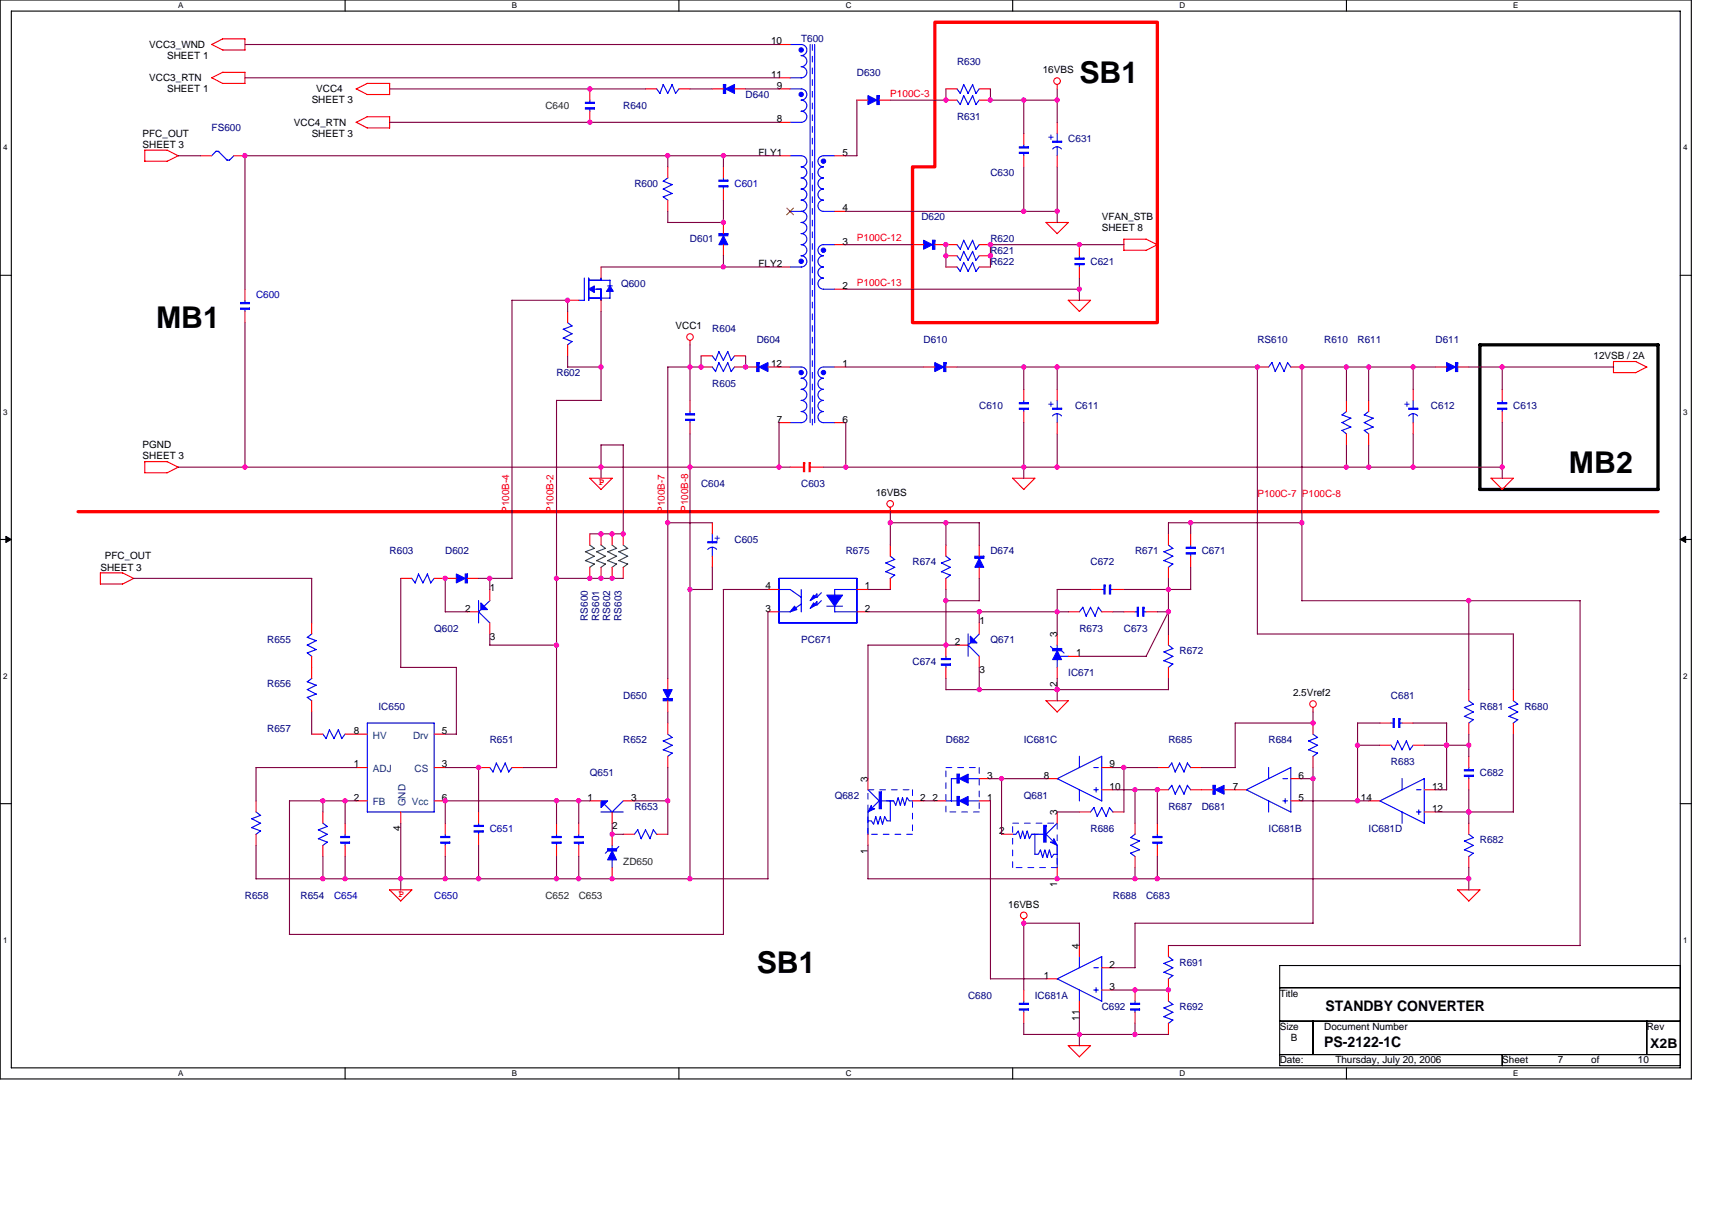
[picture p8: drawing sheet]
<svg xmlns="http://www.w3.org/2000/svg" width="297mm" height="210mm" viewBox="0 0 297 210" stroke-linecap="round" stroke-linejoin="round" font-family="sans-serif">
<path d="M0 0h293.5v187.2h-293.5zM2 1.9h289.5v183.4h-289.5z" fill="none" stroke="#000" stroke-width=".19"/>
<g fill="#fff">
<path d="M30.9 .2h.9v1.6h-.9z"/>
<path d="M30.9 185.5h.9v1.6h-.9z"/>
</g>
<path d="M59.9 0v1.9M59.9 185.3v1.9" fill="none" stroke="#000" stroke-width=".19"/>
<g fill="#fff">
<path d="M88.8 .2h.9v1.6h-.9z"/>
<path d="M88.8 185.5h.9v1.6h-.9z"/>
</g>
<path d="M117.8 0v1.9M117.8 185.3v1.9" fill="none" stroke="#000" stroke-width=".19"/>
<g fill="#fff">
<path d="M146.7 .2h1v1.6h-1z"/>
<path d="M146.7 185.5h1v1.6h-1z"/>
</g>
<path d="M175.7 0v1.9M175.7 185.3v1.9" fill="none" stroke="#000" stroke-width=".19"/>
<g fill="#fff">
<path d="M204.7 .2h1v1.6h-1z"/>
<path d="M204.7 185.5h1v1.6h-1z"/>
</g>
<path d="M233.6 0v1.9M233.6 185.3v1.9" fill="none" stroke="#000" stroke-width=".19"/>
<g fill="#fff">
<path d="M262.6 .2h.9v1.6h-.9z"/>
<path d="M262.6 185.5h.9v1.6h-.9z"/>
<path d="M.5 24.8h.8v1.6h-.8z"/>
<path d="M292 24.8h.8v1.6h-.8z"/>
<path d="M.5 70.7h.8v1.5h-.8z"/>
<path d="M292 70.7h.8v1.5h-.8z"/>
</g>
<path d="M0 47.8h2M291.5 47.8h2" fill="none" stroke="#000" stroke-width=".19"/>
<g fill="#fff">
<path d="M.5 116.5h.8v1.6h-.8z"/>
<path d="M292 116.5h.8v1.6h-.8z"/>
</g>
<path d="M0 93.6h2M291.5 93.6h2" fill="none" stroke="#000" stroke-width=".19"/>
<path d="M1 93.1l1 .5-1 .5zM291.5 93.6l1-.5v1z" fill="#000" stroke="#000" stroke-width=".17"/>
<g fill="#fff">
<path d="M.5 162.4h.8v1.5h-.8z"/>
<path d="M292 162.4h.8v1.5h-.8z"/>
</g>
<path d="M0 139.5h2M291.5 139.5h2M222 167.6h69.5v17.3h-69.5zM222 171.4h69.5M222 177.2h69.5M227.8 177.2v5.8M285.7 177.2v5.8M222 183h69.5M260.6 183v1.9" fill="none" stroke="#000" stroke-width=".19"/>
<path d="M162.2 3.9h38.6v52.1h-42.5v-27h3.9zM13.5 88.8h274.2" fill="none" stroke="#f00" stroke-width=".57"/>
<path d="M256.8 59.8h30.9v25.1h-30.9z" fill="none" stroke="#000" stroke-width=".57"/>
<g fill="none" stroke="#f00" stroke-width=".19">
<path d="M36.7 13.5l1.9 1M36.7 7.7l1.9 1M36.7 13.5l1.9-.9h3.9v1.9h-3.9M38.6 8.7h3.9M38.6 6.8h3.9v1.9M38.7 6.7l-2 1M61.8 15.4l1.9 1h3.9M63.7 14.5h3.9v1.9M63.8 14.5l-2 .9M102.3 15.4v2M102.3 19.3v1.9M112 15.4h1.9"/>
<path d="M117.8 15.4h1.9M123.6 15.4h1.9M127.4 15.4h2M135.2 7.7h1.9M135.2 13.5h1.9M135.2 15.4h1.9M148.7 17.4h1.9M152.5 17.4h2M164.1 15.4h1.9M164.1 17.4h1.9M169.9 15.4h1.9M169.9 17.4h1.9"/>
<path d="M183.4 14.7v.8M25.1 26v2h3.9M25.1 26.1h3.9M29 26.1l1.9 1M30.9 27l-1.9 1M34.8 27h1.9M40.6 27h1.9M63.7 20.3h3.9v1.9h-3.9l-1.9-1M63.8 20.2l-2 1M115.9 29v1.9M115.9 34.7v2M125.5 29v1.9"/>
<path d="M125.5 32.8v1.9M125.5 38.6v1.9M135.2 27h1.9M135.2 21.2h1.9M137.1 36.7h.1M144.8 27h1.9M144.8 36.7h1.9M177.6 23.2v1.9M177.6 27v2M183.4 21.2v2M183.4 27v2M185.4 38.6l-2 2"/>
<path d="M185.4 38.6h-3.9l1.9 1.9M42.5 50.2v1.9M42.5 54v2M98.5 52.1h1.9M98.5 54v2M98.5 59.8v2M104.3 46.3v2M104.3 52.1v1.9M119.7 59.1v.8M125.5 42.5v1.9M135.2 46.3h1.9M144.8 42.5h1.9"/>
<path d="M144.8 50.2h1.9M158.3 42.5h1.9M162.2 42.5h3.8M164.1 46.3h1.9M164.1 44.4h1.9M169.9 46.3h1.9M169.9 42.5h1.9M169.9 44.4h1.9M187.3 54l-1.9-1.9h3.8l-1.9 2M187.3 42.5v1.9M187.3 46.3v2M195 43.4h3.9"/>
<path d="M195 41.5v1.9M195 41.5h3.9l1.9 1M200.8 42.5l-2 1M119.7 69.5v1.9M119.7 73.3v2M121.6 63.7h2M121.6 61.8h2M127.4 63.7h3.9M127.4 61.8h2M133.2 63.7h3.9M135.2 73.3h1.9M144.8 63.7h1.9"/>
<path d="M144.8 73.3h1.9M160.2 63.7h2M164.1 63.7h1.9M177.6 67.6v1.9M177.6 71.4v1.9M183.4 67.6v1.9M183.4 73.3v2M218.2 63.7h1.9M224 63.7h1.9M233.6 69.5v1.9M233.6 75.3v1.9M237.5 69.5v1.9"/>
<path d="M237.5 75.3v1.9M245.2 67.6v1.9M245.2 73.3v2M249.1 63.7h1.9M252.9 63.7h1.9M260.6 67.6v1.9M260.6 71.4v1.9M279.9 64.7h3.9M285.7 63.7l-1.9 1M285.7 63.7l-1.9-1h-3.9v2M21.3 99.4l1.9 1-2 1M21.3 99.4h-3.9v1.9"/>
<path d="M29 80.1l1.9 1-1.9 1M29 80.1h-3.9v1.9h3.9M102.3 92.6v2M102.3 98.4v2M104.3 84.9l-2-1.9h3.9l-1.9 2M104.3 92.6v2M104.3 98.4v2M106.2 92.6v2M106.2 98.4v2M108.1 92.6v2M108.1 98.4v2M123.6 90.7v1.9"/>
<path d="M123.6 96.5v1.9M137.1 81.1h2.3M140.5 81.1h2.4M154.5 88v.8M154.5 94.6v1.9M164.1 94.6v1.9M169.9 94.6v1.9M169.9 98.4v2M175.7 83l1.9 1.9M175.7 83h3.9M179.6 83l-2 2M202.7 92.6v2"/>
<path d="M202.7 98.4v2M206.6 92.6v2M206.6 96.5v1.9M258.7 83l1.9 1.9M258.7 83h3.9M262.6 83l-2 2M17.4 101.3h3.9M54.1 108.1v1.9M54.1 113.9v3.9M69.5 100.4h2M75.3 100.4h3.9M81.1 100.4h1.9"/>
<path d="M81.1 106.2h1.9M85 102.3v1.9M85 108.1v1.9M115.9 117.8v1.9M133.2 106.2h2M133.2 102.3h2M148.7 106.2h1.9M148.7 102.3h1.9M154.5 100.4v1.9M164.1 100.4v1.9M164.1 112v1.9M164.1 115.8v2"/>
<path d="M166 112h2M169.9 108.1v1.9M169.9 113.9v1.9M183.4 110v2M183.4 115.8v2M185.4 106.2h1.9M185.4 113.9h1.9M189.2 102.3h2M191.2 106.2h1.9M193.1 102.3h1.9M195 106.2h1.9M198.9 106.2h1.9"/>
<path d="M202.7 110v2M202.7 115.8v2M254.8 119.7v1.9M262.6 119.7v1.9M44.4 139v1.9M54.1 121.6v1.9M54.1 127.4h1.9M59.9 127.4h3.8M61.8 133.2h1.9M61.8 139h1.9M75.3 133.2h2M75.3 127.4h2"/>
<path d="M75.3 139h2M83 133.2h2M88.8 133.2h2M102.3 139h2M108.1 139h2M115.9 121.6v1.9M115.9 125.5v1.9M115.9 131.3v1.9M150.6 135.1v2M158.3 139h1.9M162.2 139h1.9M169.9 135.1h1.9"/>
<path d="M169.9 139h1.9M181.5 135.1h1.9M185.4 121.6l-2 2M185.4 121.6h-3.9l1.9 1.9M191.2 137.1h1.9M191.2 133.2h1.9M200.8 137.1h1.9M200.8 133.2h1.9M206.6 137.1h3.9M206.6 133.2h1.9M212.4 137.1h3.8M224 135.1h1.9"/>
<path d="M224 139h1.9M227.8 122.8v.8M227.8 125.5v1.9M227.8 131.3v1.9M237.5 139h1.9M239.4 129.3h1.9M239.4 125.5h1.9M243.3 125.5h1.9M245.2 129.3h1.9M247.1 137.1h2M254.8 125.5v1.9M254.8 131.3v1.9"/>
<path d="M254.8 135.1v2M262.6 125.5v1.9M44.4 144.8v1.9M56 140.9v2M56 146.7v1.9M59.9 142.9v1.9M59.9 146.7v1.9M67.6 154.4l1.9 2M67.6 154.4h3.9M69.5 140.9v2M71.5 154.4l-2 2M77.3 142.9v1.9"/>
<path d="M77.3 146.7v1.9M83 140.9v2M83 144.8v1.9M96.6 142.9v1.9M96.6 146.7v1.9M100.4 142.9v1.9M100.4 146.7v1.9M106.2 140.9v2M106.2 144.8v1.9M106.2 150.6v1.9M108.1 144.8h2M113.9 144.8h2"/>
<path d="M150.6 144.8v1.9M173.8 144.8h1.9M177.6 159.4v.8M183.4 140.9v2M183.4 150.6v1.9M187.3 140.9h1.9M193.1 140.9h1.9M196.9 142.9v1.9M196.9 148.6v2M200.8 142.9v1.9M200.8 146.7v1.9M247.1 140.9h2"/>
<path d="M252.9 154.4l1.9 2 2-2h-3.9M254.8 142.9v1.9M254.8 148.6v2M177.6 171.8v1.9M177.6 175.7v1.9M181.5 169.9h1.9M187.3 164.1v1.9M187.3 173.7v2M191.2 167.9h1.9M191.2 171.8h1.9M196.9 171.8v1.9M196.9 175.7v1.9"/>
<path d="M202.7 164.1v1.9M202.7 169.9v3.8M202.7 177.6v1.9M187.3 183.4l-1.9-1.9h3.8l-1.9 1.9"/>
<circle cx="183.4" cy="14.1" r=".57"/>
<circle cx="119.7" cy="58.5" r=".57"/>
<circle cx="154.5" cy="87.4" r=".57"/>
<circle cx="227.8" cy="122.2" r=".57"/>
<circle cx="177.6" cy="158.9" r=".57"/>
</g>
<g fill="none" stroke="#00f" stroke-width=".19">
<path d="M102.3 17.4v.4M102.3 18.9v.4M113.9 15.4l.6 .8M116.6 14.6l.6 1.6 .6-.8M116.6 14.7l-.8 1.5-.7-1.6-.6 1.6M137.1 7.7h1.9M137.1 13.5h1.9M137.1 15.4h1.9M139 7.7a.96 .96 0 0 1 1 1 .96 .96 0 0 1-1 1 .96 .96 0 0 1 1 .9 .96 .96 0 0 1-1 1 .96 .96 0 0 1 1 .9 .96 .96 0 0 1-1 1M139 15.4a.97 .97 0 0 1 1 1 .97 .97 0 0 1-1 1 .96 .96 0 0 1 1 .9 .96 .96 0 0 1-1 1 .96 .96 0 0 1 1 1 .96 .96 0 0 1-1 .9M140.6 7.7v65.6M141.3 7.7v65.7"/>
<path d="M166 17.4l.6 .7M167.2 14.6l.8 1.6M167.2 16.6l.8 1.5M167.2 14.7l-.6 1.5-.6-.8M167.2 16.6l-.6 1.6M168.7 14.6l.6 1.6M168.7 16.6l.6 1.5M168.8 14.7l-.8 1.5M168.8 16.6l-.8 1.6M169.9 15.4l-.6 .8M169.9 17.4l-.6 .8M37.4 26.3h.6"/>
<path d="M37.5 26.2l-.8 .8M37.9 26.2l1.5 1.6M39.3 27.7h.6M40.6 27l-.8 .8M115.1 34.1l.8 .6M115.9 30.9l-.8 .5 1.5 .6M116.6 32l-1.5 .8 1.5 .8-1.5 .6M125.5 30.9v.4M125.5 32.4v.4M137.1 27h1.9M137.1 36.7h1.9M137.1 21.2h1.9"/>
<path d="M139 27a.96 .96 0 0 1 1 1 .96 .96 0 0 1-1 1 .96 .96 0 0 1 1 .9 .96 .96 0 0 1-1 1 .96 .96 0 0 1 1 .9 .96 .96 0 0 1-1 1 .96 .96 0 0 1 1 1 .96 .96 0 0 1-1 .9 .97 .97 0 0 1 1 1 .97 .97 0 0 1-1 1 .96 .96 0 0 1 1 .9 .96 .96 0 0 1-1 1 .96 .96 0 0 1 1 1 .96 .96 0 0 1-1 .9 .96 .96 0 0 1 1 1 .96 .96 0 0 1-1 1 .96 .96 0 0 1 1 .9 .96 .96 0 0 1-1 1 .97 .97 0 0 1 1 1 .97 .97 0 0 1-1 .9M144.8 27h-1.9a.96 .96 0 0 0-1 1 .96 .96 0 0 0 1 1 .96 .96 0 0 0-1 .9 .96 .96 0 0 0 1 1 .96 .96 0 0 0-1 .9 .96 .96 0 0 0 1 1 .96 .96 0 0 0-1 1 .96 .96 0 0 0 1 .9 .97 .97 0 0 0-1 1 .97 .97 0 0 0 1 1h1.9M177.6 25.1v.4M177.6 26.6v.4M183.4 23.2v1.5M183.4 25.5v1.6M184.2 25.8a.97 .97 0 0 0-1.6 .1M42.5 52.1v.4M42.5 53.6v.4M97.7 57.1l1.6 .8M97.7 58.7l1.6 .6M98.5 56l.8 .6"/>
<path d="M99.2 56.6l-1.5 .5M99.2 57.9l-1.5 .8M99.2 59.3l-.7 .6M100.4 52.1h1M101.4 48.2v3.9M102.1 48.6h3.8l-.1 1M102.1 48.3v3.8M103.1 50.2h1.2M104.3 48.3v.4M104.3 50.2v1.9M105.4 49.6h.8M105.8 50.6l.1 1.1h-3.8"/>
<path d="M137.1 46.3h1.9M144.8 42.5h-1.9a.96 .96 0 0 0-1 .9 .96 .96 0 0 0 1 1 .97 .97 0 0 0-1 1 .97 .97 0 0 0 1 .9 .96 .96 0 0 0-1 1 .96 .96 0 0 0 1 1 .96 .96 0 0 0-1 .9 .96 .96 0 0 0 1 1h1.9M166 44.4l.6 .8M167.2 41.7l.8 1.5M167.2 43.6l.8 1.6M167.2 45.5l.8 1.6M167.2 41.7l-.6 1.6-.6-.9M167.2 43.6l-.6 1.6M167.2 45.6l-.6 1.5-.6-.8M168.7 41.7l.6 1.5M168.7 43.6l.6 1.6M168.7 45.5l.6 1.6"/>
<path d="M168.8 41.7l-.8 1.6M168.8 43.6l-.8 1.6M168.8 45.6l-.8 1.5M169.9 42.5l-.6 .8M169.9 44.4l-.6 .8M169.9 46.3l-.6 .8M187.3 44.4v.4M187.3 45.9v.4M119.7 71.4v.4M119.7 72.9v.4M123.6 63.7l.6 .8M124.7 62.9l.8 1.6"/>
<path d="M124.7 61l.8 1.5M124.7 62.9l-.6 1.6M124.7 61l-.6 1.6-.5-.9M126.3 62.9l.6 1.6M126.3 62.9l-.8 1.6M126.9 62.5l-.6-1.5-.8 1.6M127.4 63.7l-.6 .8M127.4 61.8l-.6 .8M137.1 63.7h1.9M137.1 73.3h1.9M139 63.7a.97 .97 0 0 1 1 1 .97 .97 0 0 1-1 .9 .96 .96 0 0 1 1 1 .96 .96 0 0 1-1 1 .96 .96 0 0 1 1 .9 .96 .96 0 0 1-1 1 .96 .96 0 0 1 1 1 .96 .96 0 0 1-1 .9 .96 .96 0 0 1 1 1 .96 .96 0 0 1-1 .9M144.8 63.7h-1.9a.97 .97 0 0 0-1 1 .97 .97 0 0 0 1 .9 .96 .96 0 0 0-1 1 .96 .96 0 0 0 1 1 .96 .96 0 0 0-1 .9 .96 .96 0 0 0 1 1 .96 .96 0 0 0-1 1 .96 .96 0 0 0 1 .9 .96 .96 0 0 0-1 1 .96 .96 0 0 0 1 .9h1.9"/>
<path d="M177.6 69.5v.4M177.6 71v.4M182.6 72.2a.97 .97 0 0 1 1.6 0M183.4 69.5v1.6M183.4 71.8v1.6M220.7 62.9l.6 1.6M220.7 62.9l-.6 .8M222 62.9l.8 1.6M222.1 62.9l-.8 1.6M223.4 62.9l.6 .8M223.4 62.9l-.6 1.6M232.8 73.3l1.6 .8"/>
<path d="M233.6 71.4l-.8 .6 1.6 .6M234.4 74.1l-1.6 .6 .8 .6M234.4 72.6l-1.5 .7M236.7 73.3l1.5 .8M237.5 71.4l-.8 .6 1.6 .6-1.6 .7M238.3 74.1l-1.6 .6 .8 .6M244.4 72.2a.97 .97 0 0 1 1.6 0M245.2 69.5v1.6M245.2 71.8v1.6M260.6 69.5v.4M260.6 71v.4M74.1 99.6l.6 1.6"/>
<path d="M74.2 99.6l-.8 1.6M123.6 95l.7 .3M123.6 95l-.6 .1-.2 .3M123.6 92.6v1.6M123.6 95v1.5M153.7 97.7l1.6 .8-1.6 .7M153.7 99.2l1.6 .6-.9 .6M154.5 96.5l.8 .6M155.2 97.1l-1.5 .6M163.3 97.7l1.6 .8M163.3 99.2l1.6 .6M164.1 96.5l.8 .6"/>
<path d="M164.9 97.1l-1.6 .6M164.9 98.4l-1.6 .8M164.9 99.8l-.8 .6M201.9 95.7l1.6 .8M201.9 97.3l1.6 .6M202.7 94.6l.8 .6M203.5 95.2l-1.6 .6M203.5 96.5l-1.6 .8M203.5 97.9l-.8 .6M206.6 94.6v.4M206.6 96.1v.4M53.3 118.3l1.6 .6-1.6 .8 1.6 .7-1.6 .6 .8 .6"/>
<path d="M53.3 111.9l1.6 .8M54.1 117.7l-.8 .6M54.1 110l-.8 .6 1.6 .6-1.6 .8M54.9 112.7l-1.6 .6 .8 .6M71.4 100.4l.6 .8M73.4 101.2l-.8-1.6-.6 1.6M75.3 100.4l-.6 .8M83 106.2l2 1.9M83 104.2v3.9M83.4 105.8l-.4 .4M85 104.2l-1 1M135.1 106.2h2"/>
<path d="M135.1 102.3h2l1.9 1.4M135.2 108.1h13.5zM135.2 100.4v7.7zM135.2 100.4h13.5zM139 104.8l-1.9 1.4M139 102.3v3.9M141.7 104.4l-.8 .8M141.7 103.1l-.8 .7M142.5 104.2l-.8 .8v-.6M142.5 102.9l-.8 .8v-.6M143.4 105.2h2.8M144.8 105.2v1h3.9"/>
<path d="M148.7 100.4v7.7zM148.7 102.3h-3.9v1M164.1 113.9v.4M164.1 115.4v.4M168 111.9l1.9 2M168 110v3.9M168.4 111.6l-.4 .4M169.9 110l-1 1M182.3 112.2l.6 .6M183.4 111.9v.6M183.4 114.4v1.4M183.8 113.9h1.6"/>
<path d="M184 112.7l.6 .6M187.9 105.4l.6 1.6M187.9 105.4l-.6 .8M189.2 105.4l.8 1.6M189.2 105.4l-.8 1.5M190.6 105.4l.6 .8M190.6 105.4l-.6 1.5M191.2 102.3h.4M192.7 102.3h.4M196.9 106.2h.4M198.5 106.2h.4M201.9 113.1l1.6 .8"/>
<path d="M201.9 114.7l1.6 .6M202.7 112l.8 .6M203.5 112.5l-1.6 .6M203.5 113.9l-1.6 .8M203.5 115.2l-.8 .6M56 127.4l.6 .8M57.1 126.6l.8 1.6 .8-1.6M57.2 126.6l-.6 1.6M58.7 126.6l.6 1.6 .6-.8M63.7 125.5h11.6v15.4h-11.6zM85 133.2l.6 .8M86.1 132.4l.8 1.6"/>
<path d="M86.1 132.4l-.6 1.6M87.6 132.4l.7 1.6M87.7 132.4l-.8 1.6M88.8 133.2l-.6 .8M104.8 139.6l1.4 1.3M108.1 139l-1.9 1.9M115.9 127.4l.7 .6M116.6 128l-1.5 .6 1.5 .7-1.5 .8 1.5 .6-.8 .6M150.6 137.1l2 1.9M153.9 139h1.1l.4 .8 .4-1.4 .4 1.4 .4-1.4 .4 1.4 .4-1.4 .4 .6h.5M154.5 139v3.5M155.1 139h-2.6l-1.9 1.9"/>
<path d="M164.1 139h1.9M165.1 135.1h.9M165.1 135.1v3.9M168 135.1h1.9M168 139h1.9M183.4 135.1l7.8 3.9M187.3 131.2v2M187.3 137.1v1.9M189.8 137.1h.8M189.8 133.2h.8M190.2 136.7v.8M191.2 131.2v7.8"/>
<path d="M191.2 131.3l-7.8 3.8M202.7 137.1l.6-.8 .6 1.5M203.3 132.4l.6 1.6M203.3 132.4l-.6 .8M204.7 132.4l.7 1.6M204.7 136.3l.7 1.5M204.7 132.4l-.8 1.6M204.7 136.3l-.8 1.5M206 132.4l.6 .8M206 136.3l.6 .8M206 132.4l-.6 1.6M206 136.3l-.6 1.5"/>
<path d="M220.1 133.2v1.9M220.1 139v1.9M222.6 135.1h.8M222.6 139h.8M223 138.6v.8M224 133.2l-7.8 3.9 7.8 3.8M224 133.2v7.7M227.8 127.4l.8 .6M228.6 128l-1.6 .6 1.6 .7M228.6 129.3l-1.6 .8 1.6 .6M228.6 130.7l-.8 .6M239.4 139l7.7-3.9v7.8"/>
<path d="M239.4 139l7.7 3.9M241.3 125.5h.4M242.5 128.5l.7 1.6 .8-1.5M242.5 128.6l-.6 1.5-.6-.8M242.9 125.5h.4M243.3 135.1v2M244 128.5l.6 1.6M245.2 129.3l-.6 .8M245.8 137.1h.7M254.1 122.8l1.5 .8M254.1 124.3l1.5 .6M254.8 133.2v.4"/>
<path d="M254.8 134.7v.4M254.8 121.6l.8 .6M255.6 122.2l-1.5 .6M255.6 123.5l-1.5 .8M255.6 124.9l-.8 .6M261.8 122.8l1.6 .8M261.8 124.3l1.6 .6M262.6 121.6l.8 .6M263.3 122.2l-1.5 .6M263.3 123.5l-1.5 .8M263.3 124.9l-.8 .6M43.7 142.1l1.5 .8"/>
<path d="M43.7 143.6l1.5 .6M44.4 140.9l.8 .6M45.2 141.5l-1.6 .6M45.2 142.9l-1.6 .7M45.2 144.2l-.8 .6M55.2 144l1.6 .8M55.2 145.5l1.6 .7M56 142.9l.8 .5M56.8 143.4l-1.6 .6M56.8 144.8l-1.6 .8M56.8 146.1l-.8 .6M59.9 144.8v.4"/>
<path d="M59.9 146.3v.4M77.3 144.8v.4M77.3 146.3v.4M83 142.9v.4M83 144.4v.4M96.6 144.8v.4M96.6 146.3v.4M100.4 144.8v.4M100.4 146.3v.4M104.3 140.9h3.8M105.6 147.5l-.6 .6M106.2 146.7v.6"/>
<path d="M106.2 149.2v1.4M107.4 146.9l-.6 .6M110.7 144l.5 1.6M110.7 144l-.6 .8M112 144l.8 1.6M112 144l-.8 1.5M113.3 144l.7 .8M113.4 144l-.6 1.5M150.6 142.5h.6l.4 .5 .4-1.3 .3 1.3 .4-1.3 .4 1.3 .4-1.3 .4 .8h.6M150.6 140.9v3.9M175.7 144.8h.6l.4-.6 .4 1.3 .3-1.3 .4 1.3 .4-1.3 .4 1.3 .4-.7h1.1M179 144.8h2.5"/>
<path d="M179.6 144.8v3.5h.5l.4-.8 .4 1.3 .4-1.3 .4 1.3 .4-1.3 .4 1.3 .3-.5h.6M181.5 144.8l1.9 1.9M183.4 146.7v3.9M183.4 142.9l-1.9 1.9M189.8 140.1l-.6 .8M191.2 140.1l.7 1.6M191.2 140.1l-.8 1.6-.6-1.6M192.5 140.1l.6 .8M192.5 140.1l-.6 1.6M196.1 148l.8 .6M196.1 146.7l1.6 .8M196.1 145.3l1.6 .6"/>
<path d="M197 144.8l-.8 .6M197.7 147.4l-1.5 .7M197.7 145.9l-1.5 .8M200.8 144.8v.4M200.8 146.3v.4M243.3 140.9v2M245.8 140.9h.7M246.2 140.5v.8M254.1 145.9l1.5 .8M254.1 147.5l1.5 .6M254.8 144.8l.8 .6M255.6 145.4l-1.5 .6"/>
<path d="M255.6 146.7l-1.5 .8M255.6 148.1l-.8 .6M177.6 173.7v.4M177.6 175.3v.4M183.4 169.9l7.8-3.9v7.7M183.4 169.9l7.8 3.9M187.3 166v1.9M187.3 171.8v2M189.8 171.8h.8M189.8 167.9h.8M190.2 171.4v.8M196.9 173.7v.4"/>
<path d="M196.9 175.3v.4M201.9 167.2l1.6 .8M201.9 168.7l1.6 .6M201.9 174.9l1.6 .8M201.9 176.4l1.6 .6M202.7 166l.8 .6M202.7 173.7l.8 .6M203.5 166.6l-1.6 .6M203.5 167.9l-1.6 .8M203.5 169.3l-.8 .6M203.5 174.3l-1.6 .6M203.5 175.7l-1.6 .7"/>
<path d="M203.5 177l-.8 .6"/>
</g>
<g fill="#00f" stroke="#00f" stroke-width=".19">
<path d="M200 145.2v.2h1.6v-.2z" fill-rule="evenodd"/>
<path d="M200 146.1v.2h1.6v-.2z" fill-rule="evenodd"/>
<path d="M79.2 99.6l1.5 .8-1.5 .8z" fill-rule="evenodd"/>
<path d="M80.7 99.6v1.6h.4v-1.6z" fill-rule="evenodd"/>
<path d="M106.2 147.7l.8 1.5h-1.6z" fill-rule="evenodd"/>
<path d="M105.4 147.3v.4h1.6v-.4z" fill-rule="evenodd"/>
<path d="M163.3 115.2v.2h1.6v-.2z" fill-rule="evenodd"/>
<path d="M163.3 114.3v.2h1.6v-.2z" fill-rule="evenodd"/>
<path d="M210.8 137.1l1.6-.8v1.5z" fill-rule="evenodd"/>
<path d="M210.5 136.3v1.5h.3v-1.5z" fill-rule="evenodd"/>
<path d="M162.2 62.9l1.5 .8-1.5 .8z" fill-rule="evenodd"/>
<path d="M163.7 62.9v1.6h.4v-1.6z" fill-rule="evenodd"/>
<path d="M168.4 110.4l1.1 1.2h-1.1z" fill-rule="evenodd"/>
<path d="M83.4 104.6l1.2 1.2h-1.2z" fill-rule="evenodd"/>
<path d="M197.3 105.4v1.5h.2v-1.5z" fill-rule="evenodd"/>
<path d="M198.3 105.4v1.5h.2v-1.5z" fill-rule="evenodd"/>
<path d="M251 62.9l1.5 .8-1.5 .8z" fill-rule="evenodd"/>
<path d="M252.5 62.9v1.6h.4v-1.6z" fill-rule="evenodd"/>
<path d="M182.6 24.5v.2h1.6v-.2z" fill-rule="evenodd"/>
<path d="M183.4 112.9l.8 1.6h-1.6z" fill-rule="evenodd"/>
<path d="M182.6 112.5v.4h1.6v-.4z" fill-rule="evenodd"/>
<path d="M259.9 69.9v.2h1.5v-.2z" fill-rule="evenodd"/>
<path d="M259.9 70.8v.2h1.5v-.2z" fill-rule="evenodd"/>
<path d="M82.3 143.2v.2h1.5v-.2z" fill-rule="evenodd"/>
<path d="M82.3 144.2v.2h1.5v-.2z" fill-rule="evenodd"/>
<path d="M59.1 145.2v.2h1.5v-.2z" fill-rule="evenodd"/>
<path d="M59.1 146.1v.2h1.5v-.2z" fill-rule="evenodd"/>
<path d="M76.5 145.2v.2h1.5v-.2z" fill-rule="evenodd"/>
<path d="M76.5 146.1v.2h1.5v-.2z" fill-rule="evenodd"/>
<path d="M166.4 139l1.6-.8v1.6z" fill-rule="evenodd"/>
<path d="M166 138.2v1.6h.4v-1.6z" fill-rule="evenodd"/>
<path d="M166.4 135.1l1.6-.8v1.6z" fill-rule="evenodd"/>
<path d="M166 134.3v1.6h.4v-1.6z" fill-rule="evenodd"/>
<path d="M41.7 52.5v.2h1.6v-.2z" fill-rule="evenodd"/>
<path d="M41.7 53.5v.2h1.6v-.2z" fill-rule="evenodd"/>
<path d="M95.8 145.2v.2h1.5v-.2z" fill-rule="evenodd"/>
<path d="M95.8 146.1v.2h1.5v-.2z" fill-rule="evenodd"/>
<path d="M125.9 15.4l1.5-.7v1.5z" fill-rule="evenodd"/>
<path d="M125.5 14.7v1.5h.4v-1.5z" fill-rule="evenodd"/>
<path d="M196.2 174.1v.2h1.5v-.2z" fill-rule="evenodd"/>
<path d="M196.2 175.1v.2h1.5v-.2z" fill-rule="evenodd"/>
<path d="M244.4 70.8v.2h1.6v-.2z" fill-rule="evenodd"/>
<path d="M124.7 31.3v.2h1.6v-.2z" fill-rule="evenodd"/>
<path d="M124.7 32.2v.2h1.6v-.2z" fill-rule="evenodd"/>
<path d="M150.6 16.6l1.5 .8-1.5 .7z" fill-rule="evenodd"/>
<path d="M152.1 16.6v1.5h.4v-1.5z" fill-rule="evenodd"/>
<path d="M101.6 17.8v.1h1.5v-.1z" fill-rule="evenodd"/>
<path d="M101.6 18.7v.2h1.5v-.2z" fill-rule="evenodd"/>
<path d="M122.8 94v.2h1.6v-.2z" fill-rule="evenodd"/>
<path d="M182.6 70.8v.2h1.6v-.2z" fill-rule="evenodd"/>
<path d="M125.5 40.9l.8 1.6h-1.6z" fill-rule="evenodd"/>
<path d="M124.7 40.5v.4h1.6v-.4z" fill-rule="evenodd"/>
<path d="M160.2 41.7l1.6 .8-1.6 .7z" fill-rule="evenodd"/>
<path d="M161.8 41.7v1.5h.4v-1.5z" fill-rule="evenodd"/>
<path d="M176.9 69.9v.2h1.5v-.2z" fill-rule="evenodd"/>
<path d="M176.9 70.8v.2h1.5v-.2z" fill-rule="evenodd"/>
<path d="M254.1 133.6v.2h1.5v-.2z" fill-rule="evenodd"/>
<path d="M254.1 134.5v.2h1.5v-.2z" fill-rule="evenodd"/>
<path d="M176.9 25.5v.2h1.5v-.2z" fill-rule="evenodd"/>
<path d="M176.9 26.4v.2h1.5v-.2z" fill-rule="evenodd"/>
<path d="M99.6 145.2v.2h1.6v-.2z" fill-rule="evenodd"/>
<path d="M99.6 146.1v.2h1.6v-.2z" fill-rule="evenodd"/>
<path d="M176.9 174.1v.2h1.5v-.2z" fill-rule="evenodd"/>
<path d="M176.9 175.1v.2h1.5v-.2z" fill-rule="evenodd"/>
<path d="M205.8 95v.2h1.6v-.2z" fill-rule="evenodd"/>
<path d="M205.8 95.9v.2h1.6v-.2z" fill-rule="evenodd"/>
<path d="M102.1 50.2l1-.6v1.2z" fill-rule="evenodd"/>
<path d="M105.8 49.6l.6 1h-1.2z" fill-rule="evenodd"/>
<path d="M115.1 119.7h1.5l-.7 1.5z" fill-rule="evenodd"/>
<path d="M115.1 121.2v.4h1.5v-.4z" fill-rule="evenodd"/>
<path d="M119 71.8v.2h1.5v-.2z" fill-rule="evenodd"/>
<path d="M119 72.8v.2h1.5v-.2z" fill-rule="evenodd"/>
<path d="M169.9 96.9l.8 1.5h-1.6z" fill-rule="evenodd"/>
<path d="M169.1 96.5v.4h1.6v-.4z" fill-rule="evenodd"/>
<path d="M137.9 105.2l.4 .6-1.2 .4z" fill-rule="evenodd"/>
<path d="M143.5 103.3h2.7l-1.4 1.9z" fill-rule="evenodd"/>
<path d="M141.2 104.6l.3 .4-.9 .6z" fill-rule="evenodd"/>
<path d="M141.2 103.3l.3 .4-.9 .5z" fill-rule="evenodd"/>
<path d="M241.7 124.7v1.5h.2v-1.5z" fill-rule="evenodd"/>
<path d="M242.7 124.7v1.5h.2v-1.5z" fill-rule="evenodd"/>
<path d="M131.7 63.7l1.5-.8v1.6z" fill-rule="evenodd"/>
<path d="M131.3 62.9v1.6h.4v-1.6z" fill-rule="evenodd"/>
<path d="M191.5 101.5v1.6h.2v-1.6z" fill-rule="evenodd"/>
<path d="M192.5 101.5v1.6h.2v-1.6z" fill-rule="evenodd"/>
<path d="M104.3 139h1.1l-1.1 1.1z" fill-rule="evenodd"/>
<path d="M151.2 139.8v.5h.6l-1.2 .6z" fill-rule="evenodd"/>
<path d="M152.5 137.4v2.9h.4v-2.9z" fill-rule="evenodd"/>
<path d="M182.8 145.5l.6 1.2-1.1-.6h.5z" fill-rule="evenodd"/>
<path d="M181.1 143.2v2.9h.4v-2.9z" fill-rule="evenodd"/>
<path d="M186.5 45.7v.2h1.6v-.2z" fill-rule="evenodd"/>
<path d="M186.5 44.8v.2h1.6v-.2z" fill-rule="evenodd"/>
<circle cx="139" cy="45.3" r=".38"/>
<circle cx="139" cy="64.7" r=".38"/>
<circle cx="142.9" cy="43.4" r=".38"/>
<circle cx="142.9" cy="28" r=".38"/>
<circle cx="142.9" cy="64.7" r=".38"/>
<circle cx="139" cy="16.4" r=".38"/>
<circle cx="139" cy="8.7" r=".38"/>
</g>
<g fill="none" stroke="#00f" stroke-width=".17" stroke-dasharray="1 1 1 1 1 1 1 1">
<path d="M140.9 7.7v66.4M150.6 137.1h7.7M158.3 137.1v7.7M164.1 133.2h5.8M169.9 133.2v7.7M150.6 144.8v-7.7M158.3 144.8h-7.7M164.1 140.9v-7.7M169.9 140.9h-5.8M175.7 142.9h7.7M175.7 150.6v-7.7M183.4 142.9v7.7"/>
<path d="M183.4 150.6h-7.7"/>
</g>
<path d="M136.5 36.1l1.2 1.2M137.7 36.1l-1.2 1.2" fill="none" stroke="#804000" stroke-width=".17"/>
<g fill="none" stroke="#008040" stroke-width=".19">
<path d="M101.6 95.7l1.5 .8M101.6 97.3l1.5 .6M102.3 94.6l.8 .6M103.1 95.2l-1.5 .6M103.1 96.5l-1.5 .8M103.1 97.9l-.8 .6M103.5 95.7l1.6 .8M104.3 94.6l.8 .6-1.6 .6M105 96.5l-1.5 .8 1.6 .6M105 97.9l-.7 .6M105.4 95.7l1.6 .8M105.4 97.3l1.6 .6"/>
<path d="M106.2 94.6l.8 .6M107 95.2l-1.6 .6M107 96.5l-1.6 .8M107 97.9l-.8 .6M107.4 95.7l1.5 .8M108.1 94.6l.8 .6-1.5 .6M108.9 96.5l-1.5 .8 1.5 .6M108.9 97.9l-.8 .6"/>
</g>
<g fill="#f00" stroke="#f00" stroke-width=".19">
<path d="M139.4 80.3v1.6h.2v-1.6z" fill-rule="evenodd"/>
<path d="M140.4 80.3v1.6h.2v-1.6z" fill-rule="evenodd"/>
</g>
<g fill="none" stroke="#800040" stroke-width=".19">
<path d="M42.5 13.5h92.7M42.5 7.7h92.7M67.6 15.4h44.4M119.7 15.4h3.9M129.4 15.4h5.8M148.7 17.4v9.6h-2M164.1 15.4v2h-9.6M171.8 15.4v2h11.6M177.6 17.4v5.8M183.4 15.4v5.9M30.9 27h3.9M67.6 21.2h67.6"/>
<path d="M115.9 27v2M115.9 36.7v1.9M115.9 38.6h9.6M125.5 27v2M125.5 34.7v3.9M135.2 27h-92.7v23.2M146.7 36.7h36.7M177.6 29v7.7M183.4 29v9.6M42.5 56v25.1M98.5 54.1v-2h-9.7v48.3h-5.8M104.3 54v15.5"/>
<path d="M104.3 46.3h30.9M119.7 59.8v9.7M125.5 44.4v2M146.7 42.5h11.6M146.7 50.2h40.6M164.1 42.5v3.9M187.3 48.3v3.8M195 42.5h-23.2v3.9M98.5 63.7h5.8M98.5 61.8v1.9M104.3 69.5h-7.7v63.7M119.7 75.3v77.2"/>
<path d="M121.6 61.8v1.9M121.7 63.7h-5.8v54.1M129.4 61.8v1.9M135.2 73.3v7.8M146.7 63.7h13.6M146.7 73.3v7.8M166 63.7h52.2v46.3h44.4M177.6 63.7v3.9M177.6 73.3v9.7M183.4 63.7v3.9M183.4 75.3v5.8M233.6 63.7v5.8"/>
<path d="M233.6 77.2v3.9M237.5 63.7v5.8M237.5 77.2v3.9M245.2 63.7v3.9M245.2 75.3v5.8M249.1 63.7h-23.2v40.6M254.8 63.7h25.2M260.6 63.7v3.9M260.6 73.3v9.7M30.9 81.1h106.2M102.3 92.6h5.9M104.3 83v-5.8h3.8v15.4"/>
<path d="M115.9 90.7h7.7M123.6 98.4v3.9M142.9 81.1h117.8M154.5 90.7h15.4v3.9M154.5 88.8v5.8M164.1 90.7v3.9M206.6 90.7v2M206.6 98.4v3.9M225.9 90.7h-23.2v2M23.2 100.4h30.9v7.7M69.5 100.4v15.4M69.5 115.8h9.7"/>
<path d="M77.3 100.4v5.8h3.8M79.2 115.8v11.6M85 110v2h11.6M85 100.4v1.9M96.5 100.4h11.6M119.7 102.3h3.9M125.5 102.3h7.7M125.5 102.3v59.9M133.2 106.2l.1 46.3h-88.9v-5.8M150.6 102.3h3.9M150.6 106.2h34.8M164.1 104.2h5.8"/>
<path d="M164.1 102.3v9.7M164.1 117.8v1.9M164.1 119.7h38.7M166.1 112h-15.5v23.1M169.9 100.4v3.9M169.9 106.2v1.9M169.9 115.8v3.9M183.4 117.8v3.8M187.3 113.9h11.6M189.2 102.3h-5.8v7.7M193.1 106.2h1.9M195 102.3h11.6"/>
<path d="M200.8 106.2h2l-4 7.7M202.7 100.4v9.6M202.7 117.8v1.9M225.9 104.2h48.3M254.8 104.2v15.5M262.6 110v9.7M274.1 104.2v59.9M54.1 123.5v3.9M56 139v1.9M59.9 139v3.9M61.8 133.2h-17.4v5.8M61.8 139h-11.6v23.2"/>
<path d="M77.3 133.2h5.8M77.3 127.4h1.9M83 133.2v7.7M90.8 133.2h5.8M96.6 139v3.9M100.4 139v3.9M102.4 139h-25.1v3.9M110.1 139h5.8M115.9 123.5v2M115.9 133.2v11.6M160.2 139h2M171.8 139v30.9"/>
<path d="M171.8 135.1h9.7M173.8 135.1v9.7M193.1 137.1h7.7M193.1 133.2h7.7M195 133.2v7.7M196.9 137.1v5.8M200.8 137.1v5.8M225.9 135.1h1.9M225.9 139h11.6M227.8 123.5v2M227.8 133.2v27M227.8 125.5h-13.5v7.7h-5.8"/>
<path d="M235.5 129.3h3.9M239.4 125.5h-3.9v13.5M245.2 125.5h5.8M247.1 129.3h7.8M249.1 137.1h1.9M251 125.5v11.6M254.8 127.4v3.9M254.8 137.1v5.8M262.6 127.4v13.5M56 148.6v3.9M59.9 148.6v3.9M69.5 142.9v11.6"/>
<path d="M77.3 148.6v3.9M83 146.7v5.8M96.6 148.6v3.9M100.4 148.6v3.9M106.2 142.9v1.9h2M150.6 146.7v5.8h104.3M183.4 140.9h3.9M196.9 150.6v1.9M200.8 148.6v3.9M249.1 140.9h13.5M254.8 150.6v3.9M50.2 162.2h75.3"/>
<path d="M171.8 169.9h9.7M177.6 177.6v1.9h25.2M187.3 164.1v-3.9h-9.7v11.6M187.3 175.7v5.8M193.1 171.8h9.7M196.9 177.6v1.9M202.7 164.1h71.5M227.8 160.2h-30.9v7.8l-3.8-.1"/>
</g>
<g fill="#f0f" stroke="#f0f" stroke-width=".19">
<circle cx="196.9" cy="171.8" r=".38"/>
<circle cx="202.7" cy="171.8" r=".38"/>
<circle cx="200.8" cy="137" r=".38"/>
<circle cx="195" cy="133.2" r=".38"/>
<circle cx="173.8" cy="135.1" r=".38"/>
<circle cx="235.5" cy="129.3" r=".38"/>
<circle cx="196.9" cy="137" r=".38"/>
<circle cx="260.6" cy="63.7" r=".38"/>
<circle cx="254.8" cy="104.2" r=".38"/>
<circle cx="98.5" cy="52.1" r=".38"/>
<circle cx="225.9" cy="63.7" r=".38"/>
<circle cx="225.9" cy="90.7" r=".38"/>
<circle cx="206.6" cy="90.7" r=".38"/>
<circle cx="202.7" cy="102.3" r=".38"/>
<circle cx="251" cy="129.3" r=".37"/>
<circle cx="254.8" cy="129.3" r=".38"/>
<circle cx="254.8" cy="140.9" r=".38"/>
<circle cx="235.5" cy="139" r=".38"/>
<circle cx="121.6" cy="63.7" r=".38"/>
<circle cx="77.2" cy="139" r=".38"/>
<circle cx="96.5" cy="139" r=".38"/>
<circle cx="59.9" cy="139" r=".38"/>
<circle cx="119.7" cy="63.7" r=".38"/>
<circle cx="104.3" cy="63.7" r=".38"/>
<circle cx="83" cy="133.2" r=".38"/>
<circle cx="115.8" cy="139" r=".38"/>
<circle cx="115.8" cy="90.7" r=".38"/>
<circle cx="106.2" cy="144.8" r=".38"/>
<circle cx="59.9" cy="152.5" r=".38"/>
<circle cx="164.1" cy="111.9" r=".38"/>
<circle cx="177.6" cy="160.2" r=".38"/>
<circle cx="227.8" cy="135.1" r=".38"/>
<circle cx="227.8" cy="125.5" r=".38"/>
<circle cx="56" cy="139" r=".38"/>
<circle cx="233.6" cy="63.7" r=".38"/>
<circle cx="218.2" cy="63.7" r=".38"/>
<circle cx="245.2" cy="63.7" r=".38"/>
<circle cx="202.7" cy="106.2" r=".38"/>
<circle cx="169.9" cy="106.2" r=".38"/>
<circle cx="183.4" cy="106.2" r=".38"/>
<circle cx="164.1" cy="42.4" r=".38"/>
<circle cx="164.1" cy="44.4" r=".38"/>
<circle cx="171.8" cy="44.4" r=".38"/>
<circle cx="171.8" cy="42.4" r=".38"/>
<circle cx="187.3" cy="42.4" r=".38"/>
<circle cx="129.3" cy="63.7" r=".38"/>
<circle cx="237.5" cy="63.7" r=".38"/>
<circle cx="85" cy="100.4" r=".38"/>
<circle cx="77.2" cy="100.4" r=".38"/>
<circle cx="96.5" cy="111.9" r=".38"/>
<circle cx="96.5" cy="100.4" r=".38"/>
<circle cx="196.9" cy="152.5" r=".38"/>
<circle cx="260.6" cy="81.1" r=".38"/>
<circle cx="154.5" cy="90.7" r=".38"/>
<circle cx="164.1" cy="90.7" r=".38"/>
<circle cx="177.6" cy="17.4" r=".38"/>
<circle cx="164.1" cy="17.4" r=".38"/>
<circle cx="183.4" cy="17.4" r=".38"/>
<circle cx="171.8" cy="17.4" r=".38"/>
<circle cx="183.4" cy="119.7" r=".38"/>
<circle cx="245.2" cy="81.1" r=".38"/>
<circle cx="183.4" cy="152.5" r=".38"/>
<circle cx="187.3" cy="179.5" r=".38"/>
<circle cx="177.6" cy="81.1" r=".38"/>
<circle cx="146.7" cy="81.1" r=".38"/>
<circle cx="233.6" cy="81.1" r=".38"/>
<circle cx="200.8" cy="152.5" r=".38"/>
<circle cx="254.8" cy="152.5" r=".38"/>
<circle cx="183.4" cy="81.1" r=".38"/>
<circle cx="187.3" cy="50.2" r=".38"/>
<circle cx="42.5" cy="81.1" r=".38"/>
<circle cx="169.9" cy="119.7" r=".38"/>
<circle cx="125.5" cy="46.3" r=".38"/>
<circle cx="183.4" cy="63.7" r=".38"/>
<circle cx="177.6" cy="63.7" r=".38"/>
<circle cx="237.5" cy="81.1" r=".38"/>
<circle cx="177.6" cy="36.7" r=".38"/>
<circle cx="196.9" cy="179.5" r=".38"/>
<circle cx="69.5" cy="152.5" r=".38"/>
<circle cx="77.2" cy="152.5" r=".38"/>
<circle cx="106.2" cy="92.6" r=".38"/>
<circle cx="106.2" cy="100.4" r=".38"/>
<circle cx="104.3" cy="100.4" r=".38"/>
<circle cx="102.3" cy="100.4" r=".38"/>
<circle cx="108.1" cy="92.6" r=".38"/>
<circle cx="119.7" cy="81.1" r=".38"/>
<circle cx="119.7" cy="102.3" r=".38"/>
<circle cx="96.5" cy="152.5" r=".38"/>
<circle cx="104.3" cy="92.6" r=".38"/>
<circle cx="83" cy="152.5" r=".38"/>
<circle cx="56" cy="152.5" r=".38"/>
<circle cx="135.2" cy="81.1" r=".38"/>
<circle cx="104.3" cy="81.1" r=".38"/>
<circle cx="119.7" cy="152.5" r=".38"/>
<circle cx="164.1" cy="104.2" r=".38"/>
<circle cx="100.4" cy="139" r=".38"/>
<circle cx="100.4" cy="152.5" r=".38"/>
<circle cx="106.2" cy="152.5" r=".38"/>
<circle cx="125.5" cy="38.6" r=".38"/>
<circle cx="42.5" cy="27" r=".38"/>
<circle cx="115.8" cy="27" r=".38"/>
<circle cx="125.5" cy="27" r=".38"/>
<circle cx="102.3" cy="21.2" r=".38"/>
<circle cx="102.3" cy="15.4" r=".38"/>
<circle cx="183.4" cy="36.7" r=".38"/>
</g>
<g font-size="5.2">
<text x="187.3" y="14.5">SB1</text>
<text x="27.1" y="56.9">MB1</text>
<text x="272.2" y="82">MB2</text>
<text x="131.3" y="168.9">SB1</text>
</g>
<g font-size="2.5">
<text x="230" y="175.5">STANDBY CONVERTER</text>
<text x="229.8" y="181.7">PS-2122-1C</text>
</g>
<text font-size="2.3" x="286.3" y="181.9">X2B</text>
<g font-size="1.7">
<text x="25.9" y="8.3">VCC3_WND</text>
<text x="29" y="10.2">SHEET 1</text>
<text x="133.8" y="7.7">10</text>
<text x="25.9" y="14.1">VCC3_RTN</text>
<text x="29" y="16">SHEET 1</text>
<text x="54.1" y="17.9">SHEET 3</text>
<text x="54.9" y="16">VCC4</text>
<text x="133.8" y="13.5">11</text>
<text x="134.8" y="15.4">9</text>
<text x="180.9" y="12.7">16VBS</text>
<text x="24.7" y="23.7">PFC_OUT</text>
<text x="51" y="21.8">VCC4_RTN</text>
<text x="54.1" y="23.7">SHEET 3</text>
<text x="134.8" y="21.2">8</text>
<text x="24.7" y="25.7">SHEET 3</text>
<text x="131.6" y="27">FLY1</text>
<text x="146.2" y="27">5</text>
<text x="146.2" y="36.7">4</text>
<text x="191.2" y="38.2">VFAN_STB</text>
<text x="191.2" y="40.2">SHEET 8</text>
<text x="131.6" y="46.3">FLY2</text>
<text x="146.2" y="42.4">3</text>
<text x="146.2" y="50.2">2</text>
<text x="117.2" y="57.1">VCC1</text>
<text x="133.8" y="63.7">12</text>
<text x="146.2" y="63.7">1</text>
<text x="276.5" y="62.4">12VSB / 2A</text>
<text x="24.7" y="77.8">PGND</text>
<text x="134.8" y="73.3">7</text>
<text x="146.2" y="73.3">6</text>
<text x="24.7" y="79.7">SHEET 3</text>
<text x="152" y="86.1">16VBS</text>
<text x="17.4" y="99">SHEET 3</text>
<text x="18.2" y="97.1">PFC_OUT</text>
<text x="80.7" y="106.2">2</text>
<text x="85" y="102.5">1</text>
<text x="132.8" y="102.3">4</text>
<text x="132.8" y="106.2">3</text>
<text x="150" y="102.3">1</text>
<text x="150" y="106.2">2</text>
<text x="85" y="111">3</text>
<text x="165.6" y="111.9">2</text>
<text x="169.9" y="108.3">1</text>
<text x="183.4" y="110.6" transform="rotate(-90 183.4 110.6)">3</text>
<text x="186.7" y="113.9">1</text>
<text x="169.9" y="116.8">3</text>
<text x="183.4" y="119.2" transform="rotate(-90 183.4 119.2)">2</text>
<text x="224.3" y="120.8">2.5Vref2</text>
<text x="61.4" y="127.4">8</text>
<text x="76.7" y="127.4">5</text>
<text x="61.4" y="133.2">1</text>
<text x="76.7" y="133.2">3</text>
<text x="150.6" y="135.7" transform="rotate(-90 150.6 135.7)">3</text>
<text x="171.3" y="135.1">3</text>
<text x="181.1" y="135.1">8</text>
<text x="192.5" y="133.2">9</text>
<text x="192.5" y="137">10</text>
<text x="213.9" y="137">7</text>
<text x="225.3" y="135.1">6</text>
<text x="248.5" y="137">13</text>
<text x="61.4" y="139">2</text>
<text x="76.7" y="139">6</text>
<text x="102" y="139">1</text>
<text x="106.2" y="143.8">2</text>
<text x="109.5" y="139">3</text>
<text x="159.7" y="139">2</text>
<text x="161.8" y="139">2</text>
<text x="171.3" y="139">1</text>
<text x="183.4" y="141.5" transform="rotate(-90 183.4 141.5)">3</text>
<text x="225.3" y="139">5</text>
<text x="236.1" y="139">14</text>
<text x="248.5" y="140.9">12</text>
<text x="69.5" y="144.3" transform="rotate(-90 69.5 144.3)">4</text>
<text x="150.6" y="148.1" transform="rotate(-90 150.6 148.1)">1</text>
<text x="173.4" y="144.8">2</text>
<text x="183.4" y="153.9" transform="rotate(-90 183.4 153.9)">1</text>
<text x="174.9" y="157.5">16VBS</text>
<text x="187.3" y="164.7" transform="rotate(-90 187.3 164.7)">4</text>
<text x="192.5" y="167.9">2</text>
<text x="181.1" y="169.8">1</text>
<text x="192.5" y="171.8">3</text>
<text x="222" y="173">Title</text>
<text x="187.3" y="177.1" transform="rotate(-90 187.3 177.1)">11</text>
<text x="222" y="178.8">Size</text>
<text x="229.8" y="178.8">Document Number</text>
<text x="285.7" y="178.8">Rev</text>
<text x="222" y="184.6">Date:</text>
<text x="224" y="180.7">B</text>
<text x="231.7" y="184.6">Thursday, July 20, 2006</text>
<text x="260.6" y="184.6">Sheet</text>
<text x="270.3" y="184.6">7</text>
<text x="276.1" y="184.6">of</text>
<text x="284.2" y="184.6">10</text>
</g>
<g font-size="1.7" fill="#000080">
<text x="139" y="7.3">T600</text>
<text x="166" y="11.2">R630</text>
<text x="129.4" y="17">D640</text>
<text x="148.7" y="13.1">D630</text>
<text x="36.7" y="22.8">FS600</text>
<text x="108.1" y="18.9">R640</text>
<text x="166" y="20.8">R631</text>
<text x="185.4" y="24.7">C631</text>
<text x="110.1" y="32.4">R600</text>
<text x="171.8" y="30.5">C630</text>
<text x="159.9" y="38.2">D620</text>
<text x="119.7" y="42.1">D601</text>
<text x="171.8" y="42.1">R620</text>
<text x="171.8" y="44">R621</text>
<text x="171.8" y="45.9">R622</text>
<text x="189.2" y="45.9">C621</text>
<text x="107.8" y="49.8">Q600</text>
<text x="123.6" y="57.5">R604</text>
<text x="131.3" y="59.5">D604</text>
<text x="160.2" y="59.5">D610</text>
<text x="218.2" y="59.5">RS610</text>
<text x="229.8" y="59.5">R610</text>
<text x="235.5" y="59.5">R611</text>
<text x="249.1" y="59.5">D611</text>
<text x="96.6" y="65.2">R602</text>
<text x="123.6" y="67.2">R605</text>
<text x="169.9" y="71">C610</text>
<text x="186.5" y="71">C611</text>
<text x="248.3" y="71">C612</text>
<text x="262.6" y="71">C613</text>
<text x="121.6" y="84.5">C604</text>
<text x="139" y="84.5">C603</text>
<text x="127.4" y="94.2">C605</text>
<text x="67.6" y="96.1">R603</text>
<text x="77.3" y="96.1">D602</text>
<text x="146.7" y="96.1">R675</text>
<text x="158.3" y="98.1">R674</text>
<text x="171.8" y="96.1">D674</text>
<text x="189.2" y="98.1">C672</text>
<text x="196.9" y="96.1">R671</text>
<text x="208.5" y="96.1">C671</text>
<text x="102" y="107.7" transform="rotate(-90 102 107.7)">RS600</text>
<text x="103.9" y="107.7" transform="rotate(-90 103.9 107.7)">RS601</text>
<text x="105.9" y="107.7" transform="rotate(-90 105.9 107.7)">RS602</text>
<text x="107.8" y="107.7" transform="rotate(-90 107.8 107.7)">RS603</text>
<text x="46.4" y="111.6">R655</text>
<text x="75.3" y="109.6">Q602</text>
<text x="139" y="111.6">PC671</text>
<text x="171.8" y="111.6">Q671</text>
<text x="187.3" y="109.6">R673</text>
<text x="195" y="109.6">C673</text>
<text x="204.7" y="113.5">R672</text>
<text x="46.4" y="119.3">R656</text>
<text x="158.3" y="115.4">C674</text>
<text x="185.4" y="117.4">IC671</text>
<text x="65.7" y="123.1">IC650</text>
<text x="108.1" y="121.2">D650</text>
<text x="241.3" y="121.2">C681</text>
<text x="256.8" y="123.1">R681</text>
<text x="264.5" y="123.1">R680</text>
<text x="46.4" y="127">R657</text>
<text x="85" y="128.9">R651</text>
<text x="108.1" y="128.9">R652</text>
<text x="164.1" y="128.9">D682</text>
<text x="177.6" y="128.9">IC681C</text>
<text x="202.7" y="128.9">R685</text>
<text x="220.1" y="128.9">R684</text>
<text x="102.3" y="134.7">Q651</text>
<text x="241.3" y="132.8">R683</text>
<text x="256.8" y="134.7">C682</text>
<text x="110.1" y="140.5">R653</text>
<text x="144.8" y="138.6">Q682</text>
<text x="177.6" y="138.6">Q681</text>
<text x="202.7" y="140.5">R687</text>
<text x="208.5" y="140.5">D681</text>
<text x="189.2" y="144.4">R686</text>
<text x="220.1" y="144.4">IC681B</text>
<text x="237.5" y="144.4">IC681D</text>
<text x="256.8" y="146.3">R682</text>
<text x="42.5" y="156">R658</text>
<text x="52.2" y="156">R654</text>
<text x="193.1" y="156">R688</text>
<text x="198.9" y="156">C683</text>
<text x="204.7" y="167.6">R691</text>
<text x="168" y="173.4">C680</text>
<text x="179.6" y="173.4">IC681A</text>
<text x="191.2" y="175.3">C692</text>
<text x="204.7" y="175.3">R692</text>
</g>
<g font-size="1.7" fill="#f00">
<text x="154.5" y="16.8">P100C-3</text>
<text x="148.7" y="41.9">P100C-12</text>
<text x="148.7" y="49.6">P100C-13</text>
<text x="88.3" y="89" transform="rotate(-90 88.3 89)">P100B-4</text>
<text x="96" y="89" transform="rotate(-90 96 89)">P100B-2</text>
<text x="103.9" y="84.2">P</text>
<text x="115.3" y="89" transform="rotate(-90 115.3 89)">P100B-7</text>
<text x="119.4" y="88.8" transform="rotate(-90 119.4 88.8)">P100B-8</text>
<text x="218.2" y="86.3">P100C-7</text>
<text x="225.9" y="86.3">P100C-8</text>
<text x="69.1" y="155.7">P</text>
</g>
<g font-size="1.7" fill="#008000">
<text x="94.6" y="18.9">C640</text>
<text x="94.6" y="156">C652</text>
<text x="100.4" y="156">C653</text>
<text x="108.1" y="150.2">ZD650</text>
</g>
<g font-size="1.7" fill="#00f">
<text x="181.9" y="24.3">+</text>
<text x="181.9" y="70.7">+</text>
<text x="243.6" y="70.7">+</text>
<text x="124" y="93.8">+</text>
</g>
<g font-size="1.7" fill="#0000a0">
<text x="127.4" y="32.4">C601</text>
<text x="44.4" y="51.7">C600</text>
<text x="85" y="144.4">C651</text>
<text x="58" y="156">C654</text>
<text x="75.3" y="156">C650</text>
</g>
<g font-size="1.7" fill="#004080">
<text x="64.7" y="128.2">HV</text>
<text x="71.7" y="128.2">Drv</text>
<text x="64.7" y="134">ADJ</text>
<text x="71.9" y="134">CS</text>
<text x="64.7" y="139.8">FB</text>
<text x="70.3" y="139.9" transform="rotate(-90 70.3 139.9)">GND</text>
<text x="71.5" y="139.8">Vcc</text>
</g>
<g font-size="1.4">
<text x="30.9" y="1.5">A</text>
<text x="88.8" y="1.5">B</text>
<text x="146.7" y="1.5">C</text>
<text x="204.7" y="1.5">D</text>
<text x="262.6" y="1.5">E</text>
<text x=".5" y="26.1">4</text>
<text x="292" y="26.1">4</text>
<text x=".5" y="71.9">3</text>
<text x="292" y="71.9">3</text>
<text x=".5" y="117.8">2</text>
<text x="292" y="117.8">2</text>
<text x=".5" y="163.6">1</text>
<text x="292" y="163.6">1</text>
<text x="30.9" y="186.8">A</text>
<text x="88.8" y="186.8">B</text>
<text x="146.7" y="186.8">C</text>
<text x="204.7" y="186.8">D</text>
<text x="262.6" y="186.8">E</text>
</g>
</svg>
